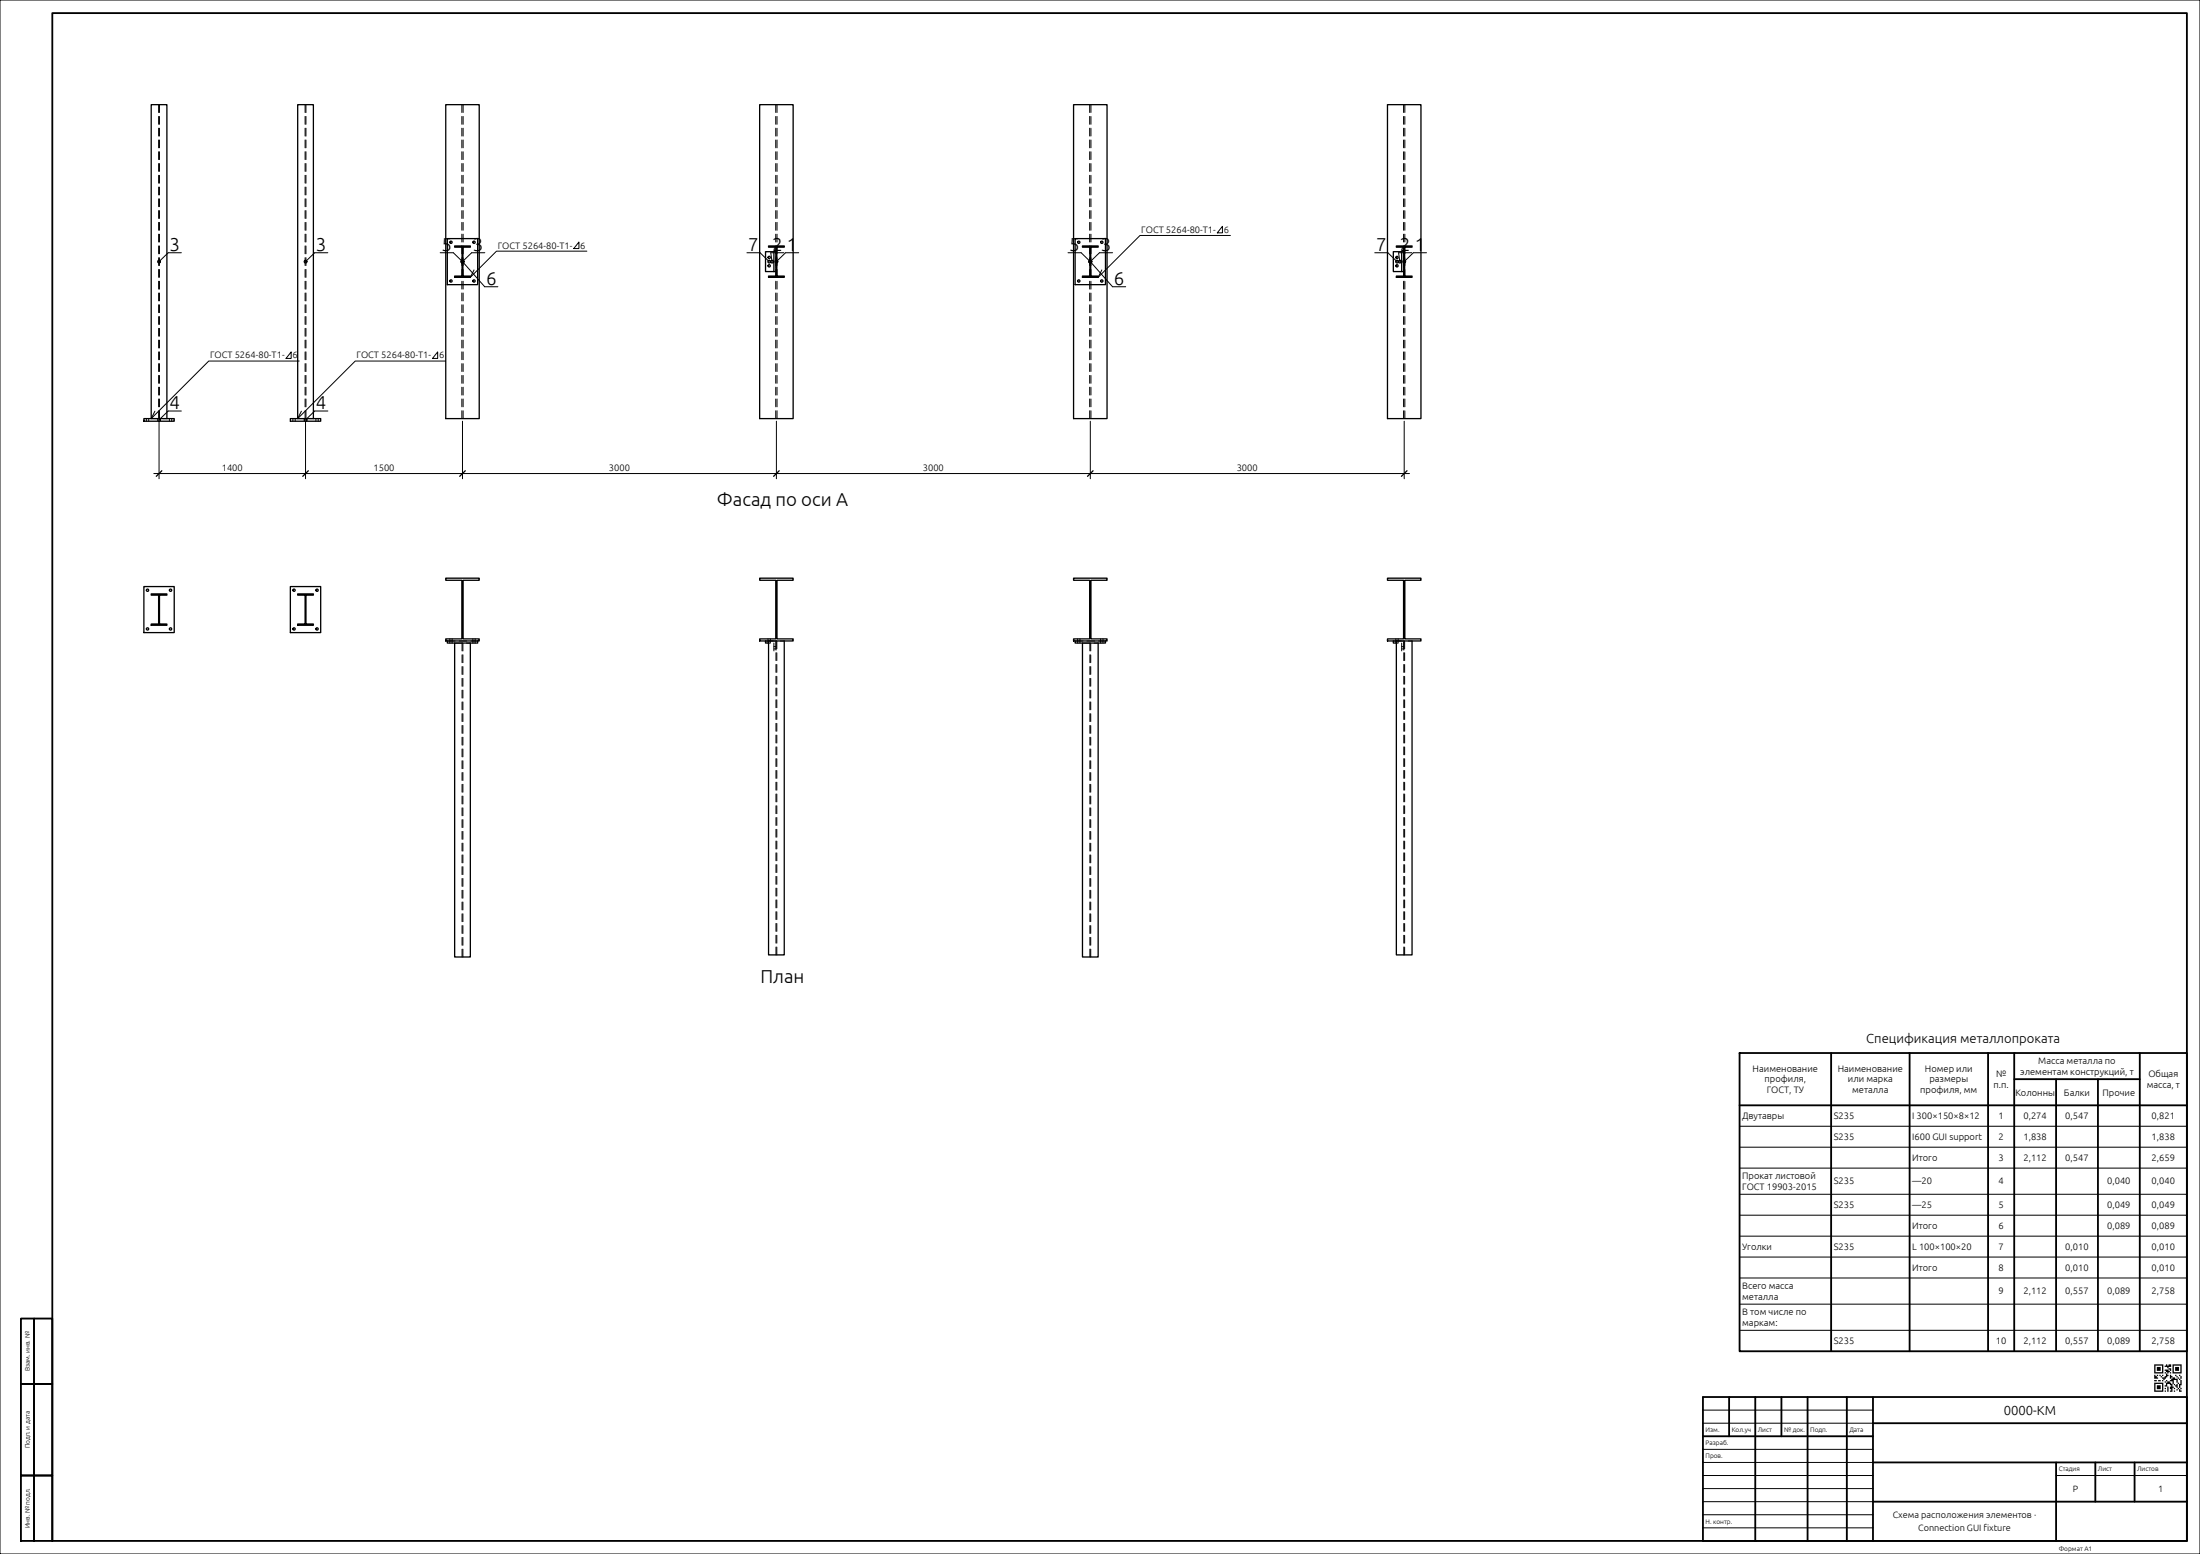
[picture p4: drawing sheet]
<svg xmlns="http://www.w3.org/2000/svg" width="841mm" height="594mm" viewBox="0 0 841 594" stroke-linecap="round" stroke-linejoin="round" font-family="sans-serif">
<g fill="none" stroke="#000" stroke-width=".38">
<path d="M0 0h841v594h-841zM69.3 96.6h-5l-3.5 3.4M125.3 96.6h-5l-3.5 3.4M168.3 96.6h5l3.5 3.4M185.3 96.6h-5l-3.5 3.4M221.3 92.5v2.5h-2zM224.4 96h-34.6l-10 10 1.4-2.8M285.5 96.6h5.1l3.5 3.4M299.7 96.6h-5.1l.5 3.4M305.3 96.6h-5l-3.5 3.4M408.3 96.6h5l3.5 3.4M425.3 96.6h-5l-3.5 3.4"/>
<path d="M467.3 86.5v2.5h-2zM470.4 90h-34.6l-16 16 1.4-2.8M525.5 96.6h5l3.5 3.4M539.7 96.6h-5.1l.5 3.4M545.3 96.6h-5l-3.5 3.4M176.8 100l8.5 9.6h5M416.8 100l8.5 9.6h5M111.3 134.5v2.5h-2zM114.4 138h-34.6l-22 22 1.4-2.8M167.3 134.5v2.5h-2zM170.4 138h-34.6l-22 22 1.4-2.8M69.3 157.1h-5l-3.5 3.4"/>
<path d="M125.3 157.1h-5l-3.5 3.4M60.8 161v22M116.8 161v22M176.8 161v22M296.8 161v22M416.8 161v22M536.8 161v22M58.8 181h480M665 430.5h171M665 438.5h171M665 446.5h171M665 456.5h171"/>
<path d="M665 464.5h171M665 472.5h171M665 480.5h171M665 488.5h171M665 498.5h171M665 508.5h171M651 539h65M651 559h65M651 554h65M651 544h65M651 579h65M651 574h65"/>
<path d="M651 569h65M651 564h65M786 564h50M651 584h65"/>
</g>
<g fill="none" stroke="#000" stroke-width=".7">
<path d="M20 5h816v584h-816zM665 402.5h171v114h-171zM700 402.5v114M730 402.5v114M760 402.5v114M770 412.5h48M770 402.5v114M786 412.5v104M802 412.5v104M818 402.5v114M665 422.5h171M8 504h5v25h-5z"/>
<path d="M13 504h7v25h-7zM8 529h5v35h-5zM13 529h7v35h-7zM651 534h185v55h-185zM661 534v15M671 534v55M681 534v15M691 534v55M706 534v55M716 534v55M651 549h65M716 544h120"/>
<path d="M716 559h120M786 559v30M801 559v15M816 559v15M8 564h5v25h-5zM13 564h7v25h-7zM716 574h120"/>
</g>
<path d="M823.5 521.5v.5h.5v-.5zM824 521.5v.5h.5v-.5zM824.5 521.5v.5h.5v-.5zM825 521.5v.5h.5v-.5zM825.5 521.5v.5h.5v-.5zM826 521.5v.5h.5v-.5zM826.5 521.5v.5h.5v-.5zM828 521.5v.5h.5v-.5zM829 521.5v.5h.5v-.5zM829.5 521.5v.5h.5v-.5zM830.5 521.5v.5h.5v-.5zM831 521.5v.5h.5v-.5zM831.5 521.5v.5h.5v-.5zM832 521.5v.5h.5v-.5zM832.5 521.5v.5h.5v-.5zM833 521.5v.5h.5v-.5zM833.5 521.5v.5h.5v-.5zM823.5 522v.5h.5v-.5zM826.5 522v.5h.5v-.5zM827.5 522v.5h.5v-.5zM828 522v.5h.5v-.5zM828.5 522v.5h.5v-.5zM829 522v.5h.5v-.5zM829.5 522v.5h.5v-.5zM830.5 522v.5h.5v-.5zM833.5 522v.5h.5v-.5zM823.5 522.5v.5h.5v-.5zM824.5 522.5v.5h.5v-.5zM825 522.5v.5h.5v-.5zM825.5 522.5v.5h.5v-.5zM826.5 522.5v.5h.5v-.5zM828.5 522.5v.5h.5v-.5zM830.5 522.5v.5h.5v-.5zM831.5 522.5v.5h.5v-.5zM832 522.5v.5h.5v-.5zM832.5 522.5v.5h.5v-.5zM833.5 522.5v.5h.5v-.5zM823.5 523v.5h.5v-.5zM824.5 523v.5h.5v-.5zM825 523v.5h.5v-.5zM825.5 523v.5h.5v-.5zM826.5 523v.5h.5v-.5zM829 523v.5h.5v-.5zM829.5 523v.5h.5v-.5zM830.5 523v.5h.5v-.5zM831.5 523v.5h.5v-.5zM832 523v.5h.5v-.5zM832.5 523v.5h.5v-.5zM833.5 523v.5h.5v-.5zM823.5 523.5v.5h.5v-.5zM824.5 523.5v.5h.5v-.5zM825 523.5v.5h.5v-.5zM825.5 523.5v.5h.5v-.5zM826.5 523.5v.5h.5v-.5zM827.5 523.5v.5h.5v-.5zM828 523.5v.5h.5v-.5zM828.5 523.5v.5h.5v-.5zM829.5 523.5v.5h.5v-.5zM830.5 523.5v.5h.5v-.5zM831.5 523.5v.5h.5v-.5zM832 523.5v.5h.5v-.5zM832.5 523.5v.5h.5v-.5zM833.5 523.5v.5h.5v-.5zM823.5 524v.5h.5v-.5zM826.5 524v.5h.5v-.5zM828 524v.5h.5v-.5zM828.5 524v.5h.5v-.5zM829 524v.5h.5v-.5zM830.5 524v.5h.5v-.5zM833.5 524v.5h.5v-.5zM823.5 524.5v.5h.5v-.5zM824 524.5v.5h.5v-.5zM824.5 524.5v.5h.5v-.5zM825 524.5v.5h.5v-.5zM825.5 524.5v.5h.5v-.5zM826 524.5v.5h.5v-.5zM826.5 524.5v.5h.5v-.5zM827.5 524.5v.5h.5v-.5zM828.5 524.5v.5h.5v-.5zM829.5 524.5v.5h.5v-.5zM830.5 524.5v.5h.5v-.5zM831 524.5v.5h.5v-.5zM831.5 524.5v.5h.5v-.5zM832 524.5v.5h.5v-.5zM832.5 524.5v.5h.5v-.5zM833 524.5v.5h.5v-.5zM833.5 524.5v.5h.5v-.5zM828 525v.5h.5v-.5zM823.5 525.5v.5h.5v-.5zM824.5 525.5v.5h.5v-.5zM825.5 525.5v.5h.5v-.5zM826.5 525.5v.5h.5v-.5zM828 525.5v.5h.5v-.5zM828.5 525.5v.5h.5v-.5zM829.5 525.5v.5h.5v-.5zM831.5 525.5v.5h.5v-.5zM833 525.5v.5h.5v-.5zM823.5 526v.5h.5v-.5zM824 526v.5h.5v-.5zM826 526v.5h.5v-.5zM827.5 526v.5h.5v-.5zM828 526v.5h.5v-.5zM829.5 526v.5h.5v-.5zM830 526v.5h.5v-.5zM832 526v.5h.5v-.5zM833.5 526v.5h.5v-.5zM823.5 526.5v.5h.5v-.5zM824 526.5v.5h.5v-.5zM824.5 526.5v.5h.5v-.5zM826.5 526.5v.5h.5v-.5zM827 526.5v.5h.5v-.5zM827.5 526.5v.5h.5v-.5zM829.5 526.5v.5h.5v-.5zM830.5 526.5v.5h.5v-.5zM831 526.5v.5h.5v-.5zM832.5 526.5v.5h.5v-.5zM833.5 526.5v.5h.5v-.5zM827 527v.5h.5v-.5zM830 527v.5h.5v-.5zM830.5 527v.5h.5v-.5zM831 527v.5h.5v-.5zM831.5 527v.5h.5v-.5zM832 527v.5h.5v-.5zM833 527v.5h.5v-.5zM823.5 527.5v.5h.5v-.5zM824 527.5v.5h.5v-.5zM825 527.5v.5h.5v-.5zM825.5 527.5v.5h.5v-.5zM826.5 527.5v.5h.5v-.5zM828 527.5v.5h.5v-.5zM829.5 527.5v.5h.5v-.5zM830 527.5v.5h.5v-.5zM830.5 527.5v.5h.5v-.5zM832 527.5v.5h.5v-.5zM833.5 527.5v.5h.5v-.5zM827.5 528v.5h.5v-.5zM828.5 528v.5h.5v-.5zM829 528v.5h.5v-.5zM830.5 528v.5h.5v-.5zM832 528v.5h.5v-.5zM833.5 528v.5h.5v-.5zM823.5 528.5v.5h.5v-.5zM824 528.5v.5h.5v-.5zM824.5 528.5v.5h.5v-.5zM825 528.5v.5h.5v-.5zM825.5 528.5v.5h.5v-.5zM826 528.5v.5h.5v-.5zM826.5 528.5v.5h.5v-.5zM828 528.5v.5h.5v-.5zM828.5 528.5v.5h.5v-.5zM829 528.5v.5h.5v-.5zM829.5 528.5v.5h.5v-.5zM830.5 528.5v.5h.5v-.5zM832.5 528.5v.5h.5v-.5zM833.5 528.5v.5h.5v-.5zM823.5 529v.5h.5v-.5zM826.5 529v.5h.5v-.5zM828 529v.5h.5v-.5zM829.5 529v.5h.5v-.5zM830 529v.5h.5v-.5zM831 529v.5h.5v-.5zM832 529v.5h.5v-.5zM833 529v.5h.5v-.5zM833.5 529v.5h.5v-.5zM823.5 529.5v.5h.5v-.5zM824.5 529.5v.5h.5v-.5zM825 529.5v.5h.5v-.5zM825.5 529.5v.5h.5v-.5zM826.5 529.5v.5h.5v-.5zM827.5 529.5v.5h.5v-.5zM828 529.5v.5h.5v-.5zM830 529.5v.5h.5v-.5zM831.5 529.5v.5h.5v-.5zM832 529.5v.5h.5v-.5zM833 529.5v.5h.5v-.5zM823.5 530v.5h.5v-.5zM824.5 530v.5h.5v-.5zM825 530v.5h.5v-.5zM825.5 530v.5h.5v-.5zM826.5 530v.5h.5v-.5zM828.5 530v.5h.5v-.5zM829.5 530v.5h.5v-.5zM830 530v.5h.5v-.5zM830.5 530v.5h.5v-.5zM832 530v.5h.5v-.5zM833 530v.5h.5v-.5zM823.5 530.5v.5h.5v-.5zM824.5 530.5v.5h.5v-.5zM825 530.5v.5h.5v-.5zM825.5 530.5v.5h.5v-.5zM826.5 530.5v.5h.5v-.5zM827.5 530.5v.5h.5v-.5zM828.5 530.5v.5h.5v-.5zM829.5 530.5v.5h.5v-.5zM830 530.5v.5h.5v-.5zM831 530.5v.5h.5v-.5zM832.5 530.5v.5h.5v-.5zM833.5 530.5v.5h.5v-.5zM823.5 531v.5h.5v-.5zM826.5 531v.5h.5v-.5zM828.5 531v.5h.5v-.5zM830 531v.5h.5v-.5zM832 531v.5h.5v-.5zM833 531v.5h.5v-.5zM823.5 531.5v.5h.5v-.5zM824 531.5v.5h.5v-.5zM824.5 531.5v.5h.5v-.5zM825 531.5v.5h.5v-.5zM825.5 531.5v.5h.5v-.5zM826 531.5v.5h.5v-.5zM826.5 531.5v.5h.5v-.5zM827.5 531.5v.5h.5v-.5zM828.5 531.5v.5h.5v-.5zM829.5 531.5v.5h.5v-.5zM830 531.5v.5h.5v-.5zM831 531.5v.5h.5v-.5zM833 531.5v.5h.5v-.5zM833.5 531.5v.5h.5v-.5z" fill="#000"/>
<g fill="none" stroke="#000" stroke-width=".38" stroke-dasharray="3 1.5">
<path d="M296.6 98.8h.4M296.6 98h.4M536.6 98.8h.4M536.6 98h.4M296.6 102h.4M296.6 101.2h.4M296.6 103.8v-7.6M536.6 102h.4M536.6 101.2h.4M536.6 103.8v-7.6M56 161v-1M56.8 161v-1"/>
<path d="M57.8 160h6M60.6 160v-120M61 160v-120M64.8 161v-1M65.6 161v-1M112 161v-1M112.8 161v-1M113.8 160h6M116.6 160v-120M117 160v-120M120.8 161v-1M121.6 161v-1"/>
<path d="M176.6 160v-120M177 160v-120M296.6 160v-120M297 160v-120M416.6 160v-120M417 160v-120M536.6 160v-120M537 160v-120M171 245h11.6M172 245v-.8M172 245.8v-.8M172.8 245v-.8"/>
<path d="M172.8 245.8v-.8M173.8 245.8h6M180.8 245v-.8M180.8 245.8v-.8M181.6 245v-.8M181.6 245.8v-.8M292.6 245h4v4h-.8v-3.2h-2M293.6 245v-.8M293.6 245.8v-.8M293.8 245h6M294.5 245v-.8M294.5 245.8v-.8"/>
<path d="M295.8 248h.8M295.8 247.2h.8M411 245h11.6M412 245v-.8M412 245.8v-.8M412.8 245v-.8M412.8 245.8v-.8M413.8 245.8h6M420.8 245v-.8M420.8 245.8v-.8M421.6 245v-.8M421.6 245.8v-.8"/>
<path d="M532.6 245h4v4h-.8v-3.2h-2M533.6 245v-.8M533.6 245.8v-.8M533.8 245h6M534.5 245v-.8M534.5 245.8v-.8M535.8 248h.8M535.8 247.2h.8M176.6 365.8v-120M177 365.8v-120M296.6 365v-120M297 365v-120"/>
<path d="M416.6 365.8v-120M417 365.8v-120M536.6 365v-120M537 365v-120"/>
</g>
<g fill="none" stroke="#000" stroke-width=".5">
<path d="M170.4 40h12.8v120h-12.8zM290.4 40h12.8v120h-12.8zM410.4 40h12.8v120h-12.8zM530.4 40h12.8v120h-12.8zM171 91.2h11.6v17.6h-11.6zM173.8 94h6v.5h-2.8v11h2.8v.5h-6v-.5h2.8v-11h-2.8zM293.8 94h6v.5h-2.8v11h2.8v.5h-6v-.5h2.8v-11h-2.8zM295.8 96.2v7.6M296.6 96.2h-4v7.6h4M411 91.2h11.6v17.6h-11.6zM413.8 94h6v.5h-2.8v11h2.8v.5h-6v-.5h2.8v-11h-2.8zM533.8 94h6v.5h-2.8v11h2.8v.5h-6v-.5h2.8v-11h-2.8z"/>
<path d="M535.8 96.2v7.6M536.6 96.2h-4v7.6h4M55 160h11.6v1h-11.6zM57.8 160v-120h6v120M61.9 179.9l-2.2 2.2M111 160h11.6v1h-11.6zM113.8 160v-120h6v120M117.9 179.9l-2.2 2.2M177.9 179.9l-2.2 2.2M297.9 179.9l-2.2 2.2M417.9 179.9l-2.2 2.2M537.9 179.9l-2.2 2.2"/>
<path d="M55 224.2h11.6v17.6h-11.6zM57.8 227h6v.5h-2.8v11h2.8v.5h-6v-.5h2.8v-11h-2.8zM111 224.2h11.6v17.6h-11.6zM113.8 227h6v.5h-2.8v11h2.8v.5h-6v-.5h2.8v-11h-2.8zM170.4 221h12.8v.8h-6.2v22.4h6.2v.8h-12.8v-.8h6.2v-22.4h-6.2zM290.4 221h12.8v.8h-6.2v22.4h6.2v.8h-12.8v-.8h6.2v-22.4h-6.2zM410.4 221h12.8v.8h-6.2v22.4h6.2v.8h-12.8v-.8h6.2v-22.4h-6.2zM530.4 221h12.8v.8h-6.2v22.4h6.2v.8h-12.8v-.8h6.2v-22.4h-6.2zM171 245v.8h11.6v-.8M173.8 245.8v120h6v-120M292.6 245v.8h1.2M293.8 245v120h6v-120"/>
<path d="M411 245v.8h11.6v-.8M413.8 245.8v120h6v-120M532.6 245v.8h1.2M533.8 245v120h6v-120"/>
<circle cx="172.4" cy="92.6" r=".44"/>
<circle cx="181.2" cy="92.6" r=".44"/>
<circle cx="294" cy="98.4" r=".44"/>
<circle cx="412.4" cy="92.6" r=".44"/>
<circle cx="421.2" cy="92.6" r=".44"/>
<circle cx="534" cy="98.4" r=".44"/>
<circle cx="60.8" cy="100" r=".5"/>
<circle cx="116.8" cy="100" r=".5"/>
<circle cx="172.4" cy="107.4" r=".44"/>
<circle cx="176.8" cy="100" r=".5"/>
<circle cx="181.2" cy="107.4" r=".44"/>
<circle cx="294" cy="101.6" r=".44"/>
<circle cx="294.1" cy="100" r=".5"/>
<circle cx="295.1" cy="100" r=".5"/>
<circle cx="296.8" cy="100" r=".5"/>
<circle cx="412.4" cy="107.4" r=".44"/>
<circle cx="416.8" cy="100" r=".5"/>
<circle cx="421.2" cy="107.4" r=".44"/>
<circle cx="534" cy="101.6" r=".44"/>
<circle cx="534" cy="100" r=".5"/>
<circle cx="535.1" cy="100" r=".5"/>
<circle cx="536.8" cy="100" r=".5"/>
<circle cx="60.8" cy="160.5" r=".5"/>
<circle cx="116.8" cy="160.5" r=".5"/>
<circle cx="56.4" cy="225.6" r=".44"/>
<circle cx="65.2" cy="225.6" r=".44"/>
<circle cx="112.4" cy="225.6" r=".44"/>
<circle cx="121.2" cy="225.6" r=".44"/>
<circle cx="56.4" cy="240.4" r=".44"/>
<circle cx="65.2" cy="240.4" r=".44"/>
<circle cx="112.4" cy="240.4" r=".44"/>
<circle cx="121.2" cy="240.4" r=".44"/>
</g>
<g font-size="7.1">
<text x="64.8" y="96">3</text>
<text x="120.8" y="96">3</text>
<text x="168.8" y="96">5</text>
<text x="180.8" y="96">3</text>
<text x="286" y="96">7</text>
<text x="295.1" y="96">2</text>
<text x="300.8" y="96">1</text>
<text x="408.8" y="96">5</text>
<text x="420.8" y="96">3</text>
<text x="526" y="96">7</text>
<text x="535.1" y="96">2</text>
<text x="540.8" y="96">1</text>
<text x="185.8" y="109">6</text>
<text x="425.8" y="109">6</text>
<text x="64.8" y="156.5">4</text>
<text x="120.8" y="156.5">4</text>
<text x="274" y="193.6">Фасад по оси А</text>
<text x="290.7" y="375.8">План</text>
</g>
<g font-size="5">
<text x="713.4" y="398.5">Спецификация металлопроката</text>
<text x="766" y="540.8">0000-КМ</text>
</g>
<g font-size="3.6">
<text x="436.3" y="89">ГОСТ 5264-80-Т1-</text>
<text x="467.8" y="89">6</text>
<text x="190.3" y="95">ГОСТ 5264-80-Т1-</text>
<text x="221.8" y="95">6</text>
<text x="80.3" y="137">ГОСТ 5264-80-Т1-</text>
<text x="111.8" y="137">6</text>
<text x="136.3" y="137">ГОСТ 5264-80-Т1-</text>
<text x="167.8" y="137">6</text>
<text x="84.8" y="180">1400</text>
<text x="142.8" y="180">1500</text>
<text x="232.8" y="180">3000</text>
<text x="352.8" y="180">3000</text>
<text x="472.8" y="180">3000</text>
<text x="779.2" y="406.8">Масса металла по</text>
<text x="670" y="409.8">Наименование</text>
<text x="674.6" y="413.8">профиля,</text>
<text x="702.5" y="409.8">Наименование</text>
<text x="706.4" y="413.8">или марка</text>
<text x="735.9" y="409.8">Номер или</text>
<text x="737.6" y="413.8">размеры</text>
<text x="763" y="411.8">№</text>
<text x="772.3" y="410.8">элементам конструкций, т</text>
<text x="821.3" y="411.8">Общая</text>
<text x="675.4" y="417.8">ГОСТ, ТУ</text>
<text x="708.1" y="417.8">металла</text>
<text x="734.1" y="417.8">профиля, мм</text>
<text x="762.1" y="415.8">п.п.</text>
<text x="770.4" y="418.8">Колонны</text>
<text x="789" y="418.8">Балки</text>
<text x="803.7" y="418.8">Прочие</text>
<text x="820.6" y="415.8">масса, т</text>
<text x="666" y="427.8">Двутавры</text>
<text x="701" y="427.8">S235</text>
<text x="731" y="427.8">I 300×150×8×12</text>
<text x="764" y="427.8">1</text>
<text x="773.5" y="427.8">0,274</text>
<text x="789.5" y="427.8">0,547</text>
<text x="822.5" y="427.8">0,821</text>
<text x="701" y="435.8">S235</text>
<text x="731" y="435.8">I600 GUI support</text>
<text x="764" y="435.8">2</text>
<text x="773.5" y="435.8">1,838</text>
<text x="822.5" y="435.8">1,838</text>
<text x="731" y="443.8">Итого</text>
<text x="764" y="443.8">3</text>
<text x="773.5" y="443.8">2,112</text>
<text x="789.5" y="443.8">0,547</text>
<text x="822.5" y="443.8">2,659</text>
<text x="666" y="450.8">Прокат листовой</text>
<text x="666" y="454.8">ГОСТ 19903-2015</text>
<text x="701" y="452.8">S235</text>
<text x="731" y="452.8">—20</text>
<text x="764" y="452.8">4</text>
<text x="805.5" y="452.8">0,040</text>
<text x="822.5" y="452.8">0,040</text>
<text x="701" y="461.8">S235</text>
<text x="731" y="461.8">—25</text>
<text x="764" y="461.8">5</text>
<text x="805.5" y="461.8">0,049</text>
<text x="822.5" y="461.8">0,049</text>
<text x="731" y="469.8">Итого</text>
<text x="764" y="469.8">6</text>
<text x="805.5" y="469.8">0,089</text>
<text x="822.5" y="469.8">0,089</text>
<text x="666" y="477.8">Уголки</text>
<text x="701" y="477.8">S235</text>
<text x="731" y="477.8">L 100×100×20</text>
<text x="764" y="477.8">7</text>
<text x="789.5" y="477.8">0,010</text>
<text x="822.5" y="477.8">0,010</text>
<text x="731" y="485.8">Итого</text>
<text x="764" y="485.8">8</text>
<text x="789.5" y="485.8">0,010</text>
<text x="822.5" y="485.8">0,010</text>
<text x="666" y="492.8">Всего масса</text>
<text x="666" y="496.8">металла</text>
<text x="764" y="494.8">9</text>
<text x="773.5" y="494.8">2,112</text>
<text x="789.5" y="494.8">0,557</text>
<text x="805.5" y="494.8">0,089</text>
<text x="822.5" y="494.8">2,758</text>
<text x="666" y="502.8">В том числе по</text>
<text x="666" y="506.8">маркам:</text>
<text x="701" y="513.8">S235</text>
<text x="763" y="513.8">10</text>
<text x="773.5" y="513.8">2,112</text>
<text x="789.5" y="513.8">0,557</text>
<text x="805.5" y="513.8">0,089</text>
<text x="822.5" y="513.8">2,758</text>
</g>
<g font-size="3.5">
<text x="792.5" y="570.2">Р</text>
<text x="825" y="570.2">1</text>
<text x="723.5" y="580.2">Схема расположения элементов ·</text>
<text x="733.2" y="585.3">Connection GUI fixture</text>
</g>
<g font-size="2.5">
<text x="11.4" y="524.1" transform="rotate(-90 11.4 524.1)">Взам. инв. №</text>
<text x="652" y="547.4">Изм.</text>
<text x="662" y="547.4">Кол.уч</text>
<text x="672" y="547.4">Лист</text>
<text x="682" y="547.4">№ док.</text>
<text x="692" y="547.4">Подп.</text>
<text x="707" y="547.4">Дата</text>
<text x="11.4" y="553.7" transform="rotate(-90 11.4 553.7)">Подп. и дата</text>
<text x="652" y="552.4">Разраб.</text>
<text x="652" y="557.4">Пров.</text>
<text x="787" y="562.4">Стадия</text>
<text x="802" y="562.4">Лист</text>
<text x="817" y="562.4">Листов</text>
<text x="11.4" y="584.2" transform="rotate(-90 11.4 584.2)">Инв. № подл.</text>
<text x="652" y="582.4">Н. контр.</text>
<text x="787" y="592.8">Формат A1</text>
</g>
</svg>
